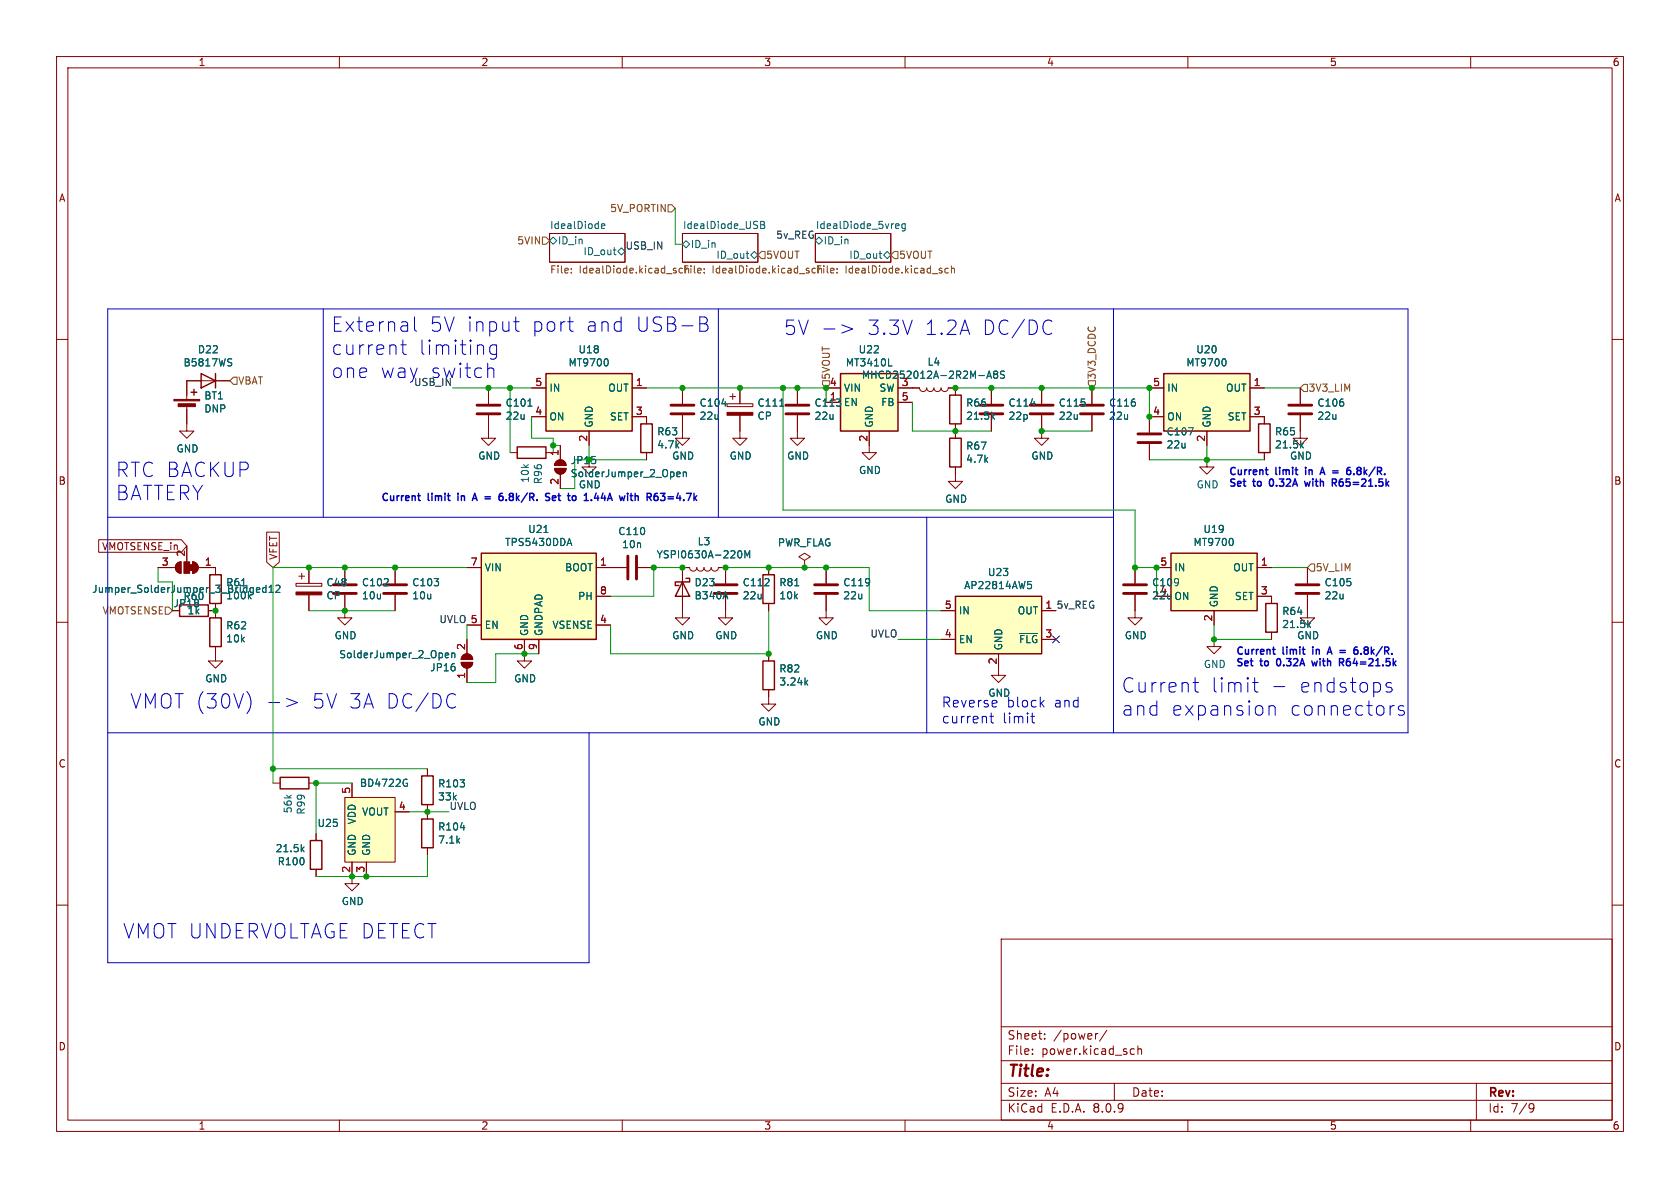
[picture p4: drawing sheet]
<svg xmlns="http://www.w3.org/2000/svg" width="297mm" height="210mm" viewBox="0 0 297 210" stroke-linecap="round" stroke-linejoin="round" font-family="sans-serif">
<g fill="none" stroke="#840000" stroke-width=".18">
<path d="M10 10h277v190h-277zM12 12h273v186h-273zM60 10v2M110 10v2M160 10v2M210 10v2M260 10v2M97.2 41.3h13.3v5.1h-13.3zM120.6 41.3h13.4v5.1h-13.4zM144.1 41.3h13.4v5.1h-13.4zM10 60h2M141 73.4v4.1h1.2l-1.2 1.2-1.3-1.2h1.3"/>
<path d="M141 68.6v2.8M285 60h2M90.2 80h1.2M96.5 80h1.3M10 110h2M52.3 103.1h4.6v.5h-4.6zM52.8 101.9h1M53.3 101.3v1.1M54.6 100.3v2.8M54.6 105.2v2.8M61 100.3v2.8M61 105.2v2.8"/>
<path d="M285 110h2M10 160h2M177 166h108v32h-108zM285 160h2M60 198v2M110 198v2M160 198v2M177 194.5h108M177 191.5h108M177 187.5h108M177 181.5h108M182.5 186.3v.1"/>
<path d="M182.5 185.5v.1M184.7 183.6v.1M184.7 182.8v.1M194.1 182.7l-.3 .1M195.7 182.1l-1.3 2M197 191.5v3M200.1 185.4l.4 .1M200.5 186.3l-.4 .1M201.2 185.5l.2-.1 .3 .1 .1 .9M201.2 184.9v1.5M210 198v2M260 198v2"/>
<path d="M261 191.5v6.5M270.6 195.1l.5 .1a.99 .99 0 0 1-.4 1.4h-.2M271.2 195.7l-.3 .3h-.3"/>
</g>
<g fill="none" stroke="#006464" stroke-width=".18">
<path d="M106.3 40l.6-.1v-.3h-.4l-.2 .1 .1 .6h.5M134.5 39.1h.4l.2 .3-.2 .3 .2 .2 .1 .3-.2 .2h-.5zM134.5 39.7h.4M158.5 39.6h.4v.3l-.6 .1M160 39.6h-.3l-.3 .2 .1 .5h.5M160 39.6v1l-.2 .2h-.3M97.2 42.5l.6-.6 .6 .6-.6 .7zM108.4 44.2h.5M108.8 45h.1M109.2 44.5l.7-.7 .6 .7-.6 .6zM120.6 43.2l.7-.7 .6 .7-.6 .6zM131.9 44.8h.5"/>
<path d="M132.3 45.7h.1M132.7 45.1l.6-.6 .7 .6-.7 .6zM144.1 42.5l.7-.6 .6 .6-.6 .7zM155.4 44.8h.5M155.8 45.7h.1M156.2 45.1l.6-.6 .7 .6-.7 .6zM158.9 40.3l-.4 .1"/>
</g>
<path d="M101 48.1v.2M101 47.5v.1M120.3 47.4l-.2 .3v.3l.2 .3M124.5 48.1v.2M124.5 47.5v.1M143.8 47.4l-.3 .3v.3l.3 .3M148 48.1v.2M148 47.5v.1M167.6 47.5l-.3-.1-.3 .3 .2 .5h.4M168.2 47.5l.2-.1 .3 .1v.8M168.2 47v1.3" fill="none" stroke="#725600" stroke-width=".18"/>
<path d="M91.4 79h5.1v2h-5.1z" fill="none" stroke="#840000" stroke-width=".25"/>
<path d="M138.9 73.2h4.1M138.9 71.6h4.1M58.9 104.9h4.1M58.9 103.4h4.1" fill="none" stroke="#840000" stroke-width=".51"/>
<path d="M52.3 104.6h4.6v.6h-4.6z" fill="#840000" stroke="#840000" stroke-width=".18"/>
<path d="M61 141h8.8v11.4h-8.8z" fill="#ffffc2"/>
<g fill="none" stroke="#840000" stroke-width=".18">
<path d="M153.7 78.7v1.3h1.2l-1.2 1.3-1.3-1.3h1.3M203.2 73.7v2.8M203.2 78.5v2.8M36.8 108h1.3M38.1 114.3v2.5h1.3l-1.3 1.3-1.3-1.3h1.3M38.1 100.3v1.3M38.1 106.7v2.5M61 108v1.2h1.2l-1.2 1.3-1.3-1.3h1.3M62.2 138.4v2.6M61 141h8.8v11.4h-8.8zM62.2 152.4v2.5M64.8 152.4v2.5"/>
<path d="M69.8 143.5h2.6"/>
</g>
<path d="M210.1 75.6h.8l-.5 1.3M71.7 137.7l.3 .1M71.8 138.5h.2v.4l-.3 .1" fill="none" stroke="#006464" stroke-width=".18"/>
<path d="M31.7 106.9h5.1v2.1h-5.1zM37.1 109.2h2v5.1h-2zM37.1 101.6h2v5.1h-2z" fill="none" stroke="#840000" stroke-width=".25"/>
<path d="M201.2 78.2h4M201.2 76.7h4" fill="none" stroke="#840000" stroke-width=".51"/>
<path d="M205.7 66h15.3v10.2h-15.3z" fill="#ffffc2"/>
<path d="M33.8 69.3h1M34.3 68.8v1.1M35.6 66l2.5 1.3-2.5 1.3zM38.1 66v2.6M113.3 74.9h2v5.1h-2zM167.9 77.5h2v5.1h-2zM205.7 66h15.3v10.2h-15.3zM134.9 101.6h2v5.1h-2zM49.5 137.4h5.1v2h-5.1zM74.5 137.2h2.1v5h-2.1zM54.9 148.6h2v5.1h-2zM74.5 144.8h2.1v5.1h-2.1z" fill="none" stroke="#840000" stroke-width=".25"/>
<g fill="none" stroke="#840000" stroke-width=".18">
<path d="M33 71.6v4.6h1.3l-1.3 1.3-1.3-1.3h1.3M40.6 67.3h-7.6v3.3M86.4 73.4v4.1h1.2l-1.2 1.2-1.3-1.2h1.3M86.4 68.6v2.8M99.1 78.7v2.6M114.3 73.7v1.2M168.9 76.2v1.3M203.2 68.6h2.5M203.2 73.7h2.5M213.4 76.2v2.5M221 68.6h2.5M221 73.7h2.5"/>
<path d="M31.3 99.6l.7-.3v2a1.02 1.02 0 0 1-.9-.6 1.02 1.02 0 0 1 .2-1.1zM33 96.5v2.8M34 99.3a1.02 1.02 0 0 1 1 1 1.02 1.02 0 0 1-1 1zM98 82.8h2.1a1.02 1.02 0 0 1-1 1 1.02 1.02 0 0 1-1.1-1zM98.3 81.6a1.02 1.02 0 0 1 1.1-.2 1.02 1.02 0 0 1 .7 .9h-2.1zM99.1 83.8v2.6M104.1 81.3v1.3h1.3l-1.3 1.2-1.2-1.2h1.2M114.3 80v1.3M168.9 82.6v2.5h1.3l-1.3 1.3-1.3-1.3h1.3M27.9 100.3h3.1M35.1 100.3h3M81.5 117.1h2.1a1.02 1.02 0 0 1-1.1 1 1.02 1.02 0 0 1-1-1z"/>
<path d="M81.8 115.9a1.02 1.02 0 0 1 1.1-.2 1.02 1.02 0 0 1 .7 .9h-2.1zM82.5 113v2.6M82.5 118.1v2.6M107.9 100.3h2.8M112.8 100.3h2.8M135.9 100.3v1.3M135.9 106.7v1.3M48.3 138.4h1.2M54.6 138.4h1.3M75.6 135.9v1.3M55.9 147.3v1.3M55.9 153.7v1.2"/>
<path d="M75.6 142.2v2.6M75.6 149.9v1.2"/>
</g>
<g fill="none" stroke="#006464" stroke-width=".18">
<path d="M40.7 64.1l.3 .2-.3 .4M40.8 63.4l.2 .1M93.3 71.8h.7M216.6 63.5l.1 .4-.1 .7M119.6 83.8l.7-.1-.1-.2-.4-.1-.2 .2 .1 .6h.5M120.8 83.5l.2-.1 .3 .1v.8M120.8 83.4v.9M45.5 103.9h.4v.3l-.6 .1M45.9 104.7h-.4M47 103.9h-.3l-.3 .2 .1 .6h.5M47 103.4v1.3M47.6 104.7h.7"/>
<path d="M47.6 103.8l.3-.4v1.3M48.8 103.6l.5-.2 .2 .4-.8 .9h.8M78.7 115.9l.6-.2v-.2l-.4-.1-.2 .2 .1 .6h.5M79.9 115.6l.1-.2 .3 .1 .1 .8M79.9 115.4v.9M140.5 103.6h.7M53.4 150.1l.3 .5M53.7 149.7l-.4 .5M81.4 146.3h.8"/>
</g>
<path d="M84.3 73.2h4.1M84.3 71.6h4.1M111 98.3v4.1M112.5 98.3v4.1" fill="none" stroke="#840000" stroke-width=".51"/>
<g fill="#840000" stroke="#840000" stroke-width=".18">
<path d="M98.3 81.6a1.02 1.02 0 0 1 1.1-.2 1.02 1.02 0 0 1 .7 .9h-2.1z"/>
<path d="M98 82.8h2.1a1.02 1.02 0 0 1-1 1 1.02 1.02 0 0 1-1.1-1z"/>
<path d="M33.5 99.8h.5v1h-.5z"/>
<path d="M34 99.3a1.02 1.02 0 0 1 1 1 1.02 1.02 0 0 1-1 1z"/>
<path d="M32.5 99.3h1v2h-1z"/>
<path d="M31.3 99.6l.7-.3v2a1.02 1.02 0 0 1-.9-.6 1.02 1.02 0 0 1 .2-1.1z"/>
<path d="M81.5 117.1h2.1a1.02 1.02 0 0 1-1.1 1 1.02 1.02 0 0 1-1-1z"/>
<path d="M81.8 115.9a1.02 1.02 0 0 1 1.1-.2 1.02 1.02 0 0 1 .7 .9h-2.1z"/>
<path d="M30.7 70.6h4.6v.3h-4.6z"/>
<path d="M31.5 71.4h3v.5h-3z"/>
</g>
<path d="M96.5 66h15.3v10.2h-15.3z" fill="#ffffc2"/>
<path d="M96.5 66h15.3v10.2h-15.3z" fill="none" stroke="#840000" stroke-width=".25"/>
<path d="M94 68.6h2.5M94 73.7h2.5M104.1 76.2v2.5M111.8 68.6h2.5M111.8 73.7h2.5M69.8 100.3v2.8M69.8 105.2v2.8M62.2 154.9v1.3h1.3l-1.3 1.3-1.2-1.3h1.2" fill="none" stroke="#840000" stroke-width=".18"/>
<path d="M107.4 63.5l.1 .4-.1 .7" fill="none" stroke="#006464" stroke-width=".18"/>
<path d="M67.8 104.9h4.1M67.8 103.4h4.1" fill="none" stroke="#840000" stroke-width=".51"/>
<path d="M85.1 97.8h20.3v15.2h-20.3z" fill="#ffffc2"/>
<path d="M222.5 74.9h2v5.1h-2zM85.1 97.8h20.3v15.2h-20.3zM134.9 116.8h2v5.1h-2z" fill="none" stroke="#840000" stroke-width=".25"/>
<g fill="none" stroke="#840000" stroke-width=".18">
<path d="M223.5 73.7v1.2M229.9 68.6v2.8M229.9 73.4v2.8M213.4 81.3v1.3h1.2l-1.2 1.2-1.3-1.2h1.3M223.5 80v1.3M82.5 100.3h2.6M82.5 110.5h2.6M92.7 113v2.6M95.2 113v2.6M105.4 100.3h2.5M105.4 110.5h2.5M105.4 105.4h2.5"/>
<path d="M128.3 105.2v4h1.2l-1.2 1.3-1.3-1.3h1.3M128.3 100.3v2.8M135.9 115.6v1.2M176.5 118.1v1.3h1.3l-1.3 1.3-1.2-1.3h1.2M214.6 113v1.3h1.3l-1.3 1.3-1.2-1.3h1.2M135.9 121.9v2.6h1.3l-1.3 1.2-1.3-1.2h1.3"/>
</g>
<path d="M230.1 78.7l.3 .5M230.4 78.3l-.5 .5M96.2 94.1h.7M100.4 96.1h.6M100.7 95.2l.4 1.2M142.4 120.6l.4 .5M142.8 120.3l-.5 .4" fill="none" stroke="#006464" stroke-width=".18"/>
<path d="M227.8 73.2h4.1M227.8 71.6h4.1M126.2 104.9h4.1M126.2 103.4h4.1" fill="none" stroke="#840000" stroke-width=".51"/>
<path d="M168.9 105.4h15.2v10.2h-15.2z" fill="#ffffc2"/>
<path d="M168.9 105.4h15.2v10.2h-15.2z" fill="none" stroke="#840000" stroke-width=".25"/>
<path d="M166.4 108h2.5M166.4 113h2.5M176.5 115.6v2.5M184.1 108h2.6M184.1 113h2.6M200.7 105.2v4h1.2l-1.2 1.3-1.3-1.3h1.3M200.7 100.3v2.8" fill="none" stroke="#840000" stroke-width=".18"/>
<path d="M180.3 112h3.1M181.7 102.8h.6M181.8 103.3h.3l.3 .2-.2 .5-.4 .1" fill="none" stroke="#006464" stroke-width=".18"/>
<path d="M198.6 104.9h4.1M198.6 103.4h4.1" fill="none" stroke="#840000" stroke-width=".51"/>
<path d="M207 97.8h15.2v10.2h-15.2z" fill="#ffffc2"/>
<path d="M207 97.8h15.2v10.2h-15.2zM120.6 102.9l1.3 2.5h-2.5zM121.3 102.2h.6v.7h-2.5v.6h.6M223.8 106.7h2v5.1h-2z" fill="none" stroke="#840000" stroke-width=".25"/>
<g fill="none" stroke="#840000" stroke-width=".18">
<path d="M128.5 71.4h4.6v.5h-4.6zM129 70.1h1M129.5 69.6v1M130.8 73.4v4.1h1.3l-1.3 1.2-1.3-1.2h1.3M130.8 68.6v2.8M175.3 68.6v2.8M175.3 73.4v2.8M193 68.6v2.8M193 73.4v2.8M142.2 99.1l1.1-.7-1.1-.6-1 .6 1 .7v1.2M92.7 115.6v1.2h1.3l-1.3 1.3-1.3-1.3h1.3M128.3 100.3h-1.3a.64 .64 0 0 1-.6 .7 .64 .64 0 0 1-.7-.7 .64 .64 0 0 1-.6 .7 .64 .64 0 0 1-.6-.7 .64 .64 0 0 1-.7 .7 .64 .64 0 0 1-.6-.7 .64 .64 0 0 1-.6 .7 .64 .64 0 0 1-.7-.7h-1.3v8.9h1.3l-1.3 1.3-1.2-1.3h1.2"/>
<path d="M142.2 100.3h.1M146 105.2v4h1.3l-1.3 1.3-1.2-1.3h1.2M146 100.3v2.8M204.5 100.3h2.5M214.6 108v2.5M222.2 100.3h2.6M222.2 105.4h2.6v1.3M224.8 111.8v1.2M231.1 105.2v4h1.3l-1.3 1.3-1.2-1.3h1.2M231.1 100.3v2.8"/>
</g>
<path d="M137.8 71.8h.8M182.2 71.4h.8M130.6 97.4h.1a.68 .68 0 0 1 .5 .6 .68 .68 0 0 1-.5 .6h-.1M131.7 98.6v-1.2l.4 .9 .4-.9v1.2M217.9 95.3l.1 .4-.1 .6M128.2 104.6l.5 1.3M231.3 110.5l.4 .4M231.7 110.1l-.5 .5" fill="none" stroke="#006464" stroke-width=".18"/>
<path d="M173.2 71.6h4.1M173.2 73.2h4.1M191 71.6h4.1M191 73.2h4.1M144 104.9h4.1M144 103.4h4.1M229.1 104.9h4.1M229.1 103.4h4.1" fill="none" stroke="#840000" stroke-width=".51"/>
<path d="M128.5 72.9h4.6v.5h-4.6z" fill="#840000" stroke="#840000" stroke-width=".18"/>
<path d="M148.6 66h10.1v10.2h-10.1z" fill="#ffffc2"/>
<path d="M148.6 66h10.1v10.2h-10.1zM167.9 69.9h2v5h-2z" fill="none" stroke="#840000" stroke-width=".25"/>
<g fill="none" stroke="#840000" stroke-width=".18">
<path d="M33 72.4v2.5M35.6 67.3h-2.6v2.6M38.1 67.3h2.5M86.4 68.6v2.8M86.4 73.4v2.8M94 68.6h2.5M94 73.7h2.5M99.1 78.7v2.6M104.1 76.2v2.5M111.8 68.6h2.5M111.8 73.7h2.5v1.2M120.6 73.4v4.1h1.3l-1.3 1.2-1.2-1.2h1.2"/>
<path d="M120.6 68.6v2.8M130.8 68.6v2.8M130.8 73.4v2.8M141 68.6v2.8M141 73.4v2.8M146 68.6h2.6M153.7 76.2v2.5M158.7 68.6h3.9a.64 .64 0 0 0 .6 .6 .64 .64 0 0 0 .6-.6 .64 .64 0 0 0 .7 .6 .64 .64 0 0 0 .6-.6 .64 .64 0 0 0 .6 .6 .64 .64 0 0 0 .7-.6 .64 .64 0 0 0 .6 .6 .64 .64 0 0 0 .6-.6h1.3v1.3M158.7 71.1h2.6M168.9 74.9v2.6M175.3 68.6v2.8M175.3 73.4v2.8"/>
<path d="M184.1 73.4v4.1h1.3l-1.3 1.2-1.2-1.2h1.2M184.1 68.6v2.8M193 68.6v2.8M193 73.4v2.8M203.2 68.6h2.5M203.2 78.5v2.8M205.7 73.7h-2.5v2.8M213.4 76.2v2.5M221 68.6h2.5M221 73.7h2.5v1.2M229.9 73.4v4.1h1.2l-1.2 1.2-1.3-1.2h1.3M229.9 68.6v2.8"/>
<path d="M17.4 95.4h14.7l.9 1.1-.9 1.1h-14.7zM33 96.5v2.6M47.1 94.1h2.3v5.3l-1.1 .9-1.2-.9zM99.1 83.8v2.6M114.3 80v1.3M168.9 82.6v1.2M223.5 80v1.3M27.9 100.3h2.6M35.6 100.3h2.5v1.3M36.8 108h1.3M38.1 106.7v2.5M38.1 114.3v1.3"/>
<path d="M54.6 100.3v2.8M54.6 105.2v2.8M61 100.3v2.8M61 105.2v2.8M69.8 100.3v2.8M69.8 105.2v2.8M82.5 113v2.6M82.5 118.1v2.6M82.5 100.3h2.6M82.5 110.5h2.6M92.7 113v2.6M95.2 113v2.6"/>
<path d="M105.4 100.3h5.3M105.4 110.5h2.5M105.4 105.4h2.5M112.8 100.3h2.8M120.6 105.4v2.6M121.9 100.3h-1.3v2.6M127 100.3h1.3v2.8M128.3 105.2v2.8M135.9 100.3v1.3M135.9 106.7v1.3M135.9 115.6v1.2M142.2 100.3h.1"/>
<path d="M146 100.3v2.8M146 105.2v2.8M166.4 108h2.5M166.4 113h2.5M176.5 115.6v2.5M184.1 108h2.6M184.1 113h2.6M200.7 100.3v2.8M200.7 105.2v2.8M204.5 100.3h2.5M214.6 108v2.5M222.2 100.3h2.6"/>
<path d="M222.2 105.4h2.6v1.3M224.8 111.8v1.2M231.1 100.3v2.8M231.1 105.2v2.8M62.2 138.4v2.6M75.6 135.9v1.3M135.9 121.9v1.3M55.9 147.3v1.3M55.9 153.7v1.2M62.2 152.4v2.5M64.8 152.4v2.5M69.8 143.5h2.6"/>
<path d="M75.6 142.2v2.6M75.6 149.9v1.2"/>
</g>
<g fill="none" stroke="#006464" stroke-width=".18">
<path d="M40.7 64.1l.3 .2-.3 .4M40.8 63.4l.2 .1M93.3 71.8h.7M107.4 63.5l.1 .4-.1 .7M127.6 71.4h.8M137.8 71.8h.8M157.1 64.7h.6M174.4 66.9l.5-1.3 .4 1.3M174.6 66.5h.6M175.5 73.6l.3 .5M175.8 73.3l-.5 .4M175.9 66.1l-.2-.2 .2-.3h.2l.3 .2-.3 .3"/>
<path d="M175.9 66.1l-.2 .3v.4l.2 .1 .4-.1 .1-.2v-.2l-.3-.3M175.9 66.1h.2M177.6 65.7l-.5-.1-.2 .1v.4l.6 .2 .1 .3-.3 .3-.4-.1M182.2 71.4h.8M210.1 75.6h.8l-.5 1.3M216.6 63.5l.1 .4-.1 .7M230.1 78.7l.3 .5M230.4 78.3l-.5 .5M96.2 94.1h.7M100.4 96.1h.6M100.7 95.2l.4 1.2M119.6 83.8l.7-.1-.1-.2-.4-.1-.2 .2 .1 .6h.5"/>
<path d="M120.8 83.5l.2-.1 .3 .1v.8M120.8 83.4v.9M130.6 97.4h.1a.68 .68 0 0 1 .5 .6 .68 .68 0 0 1-.5 .6h-.1M131.7 98.6v-1.2l.4 .9 .4-.9v1.2M217.9 95.3l.1 .4-.1 .6M45.5 103.9h.4v.3l-.6 .1M45.9 104.7h-.4M47 103.9h-.3l-.3 .2 .1 .6h.5M47 103.4v1.3M47.6 104.7h.7M47.6 103.8l.3-.4v1.3M48.8 103.6l.5-.2 .2 .4-.8 .9h.8"/>
<path d="M78.7 115.9l.6-.2v-.2l-.4-.1-.2 .2 .1 .6h.5M79.9 115.6l.1-.2 .3 .1 .1 .8M79.9 115.4v.9M128.2 104.6l.5 1.3M140.5 103.6h.7M180.3 112h3.1M181.7 102.8h.6M181.8 103.3h.3l.3 .2-.2 .5-.4 .1M231.3 110.5l.4 .4M231.7 110.1l-.5 .5M71.7 137.7l.3 .1M71.8 138.5h.2v.4l-.3 .1"/>
<path d="M142.4 120.6l.4 .5M142.8 120.3l-.5 .4M53.4 150.1l.3 .5M53.7 149.7l-.4 .5M81.4 146.3h.8"/>
</g>
<path d="M118.6 73.2h4.1M118.6 71.6h4.1M182.1 73.2h4.1M182.1 71.6h4.1" fill="none" stroke="#840000" stroke-width=".51"/>
<path d="M118.1 36.2h.6l.7 .6-.7 .7h-.6zM95.9 41.9h.6l.7 .6-.7 .7h-.6zM134.6 44.5h.7v1.2h-.7l-.6-.6zM157.5 45.1l.6-.6h.6v1.2h-.6zM41.3 66.7h.6v1.2h-.6l-.7-.6zM145.4 67.3h1.3v.6l-.7 .7-.6-.7zM192.4 67.3h1.3v.6l-.7 .7-.6-.7zM230.5 67.9h.6v1.3h-.6l-.6-.6zM231.8 99.7h.6v1.3h-.6l-.7-.7zM29.2 107.3h.6l.7 .7-.7 .6h-.6z" fill="none" stroke="#725600" stroke-width=".18"/>
<g fill="none" stroke="#0000c2" stroke-width=".18">
<path d="M57.1 54.6v36.8M73.3 56v2.2l.3 .4M90.8 56.9h1M91.2 56v2.2l.1 .2 .5 .2M100.4 56.9h.9M100.9 58.4l.4 .2M123.7 56h.9a.62 .62 0 0 1 .5 .6 .62 .62 0 0 1-.5 .6M123.7 57.2h.9M124.6 57.2a.68 .68 0 0 1 .6 .6 .68 .68 0 0 1-.5 .8h-1M127 54.6v36.8M148.8 57.4l1.9 .8-1.9 .7M185.5 56.6l.4 .2"/>
<path d="M185.9 58.9l-.4 .2M196.8 54.6v74.9M70.9 61h.9M71.2 60.1v2.2l.1 .2 .5 .2M86.6 65l.6 .2 .1 .2v1.3M87.8 61.1l-.7-.1-.5 .4v.8l.2 .3 .3 .2 .7-.2M87.8 61v2a.69 .69 0 0 1-1.1 .4M19 91.4h177.8M163.8 91.4v38.1M211.3 119.8v2.2l.1 .2 .5 .1M221.8 119.8v2.2l.1 .2 .5 .1M19 129.5h229.9v-74.9h-229.9v115.6h85.1v-40.7"/>
<path d="M44 122.7l.1 .3a3 3 0 0 1-.1 2.6M47.5 124.2h1.9M50.7 123.5l1.9 .7-1.9 .7M80 122.6l.5 .3M80.5 124.9l-.5 .3M175 126.6h.7M175.2 126v1.5l.1 .2 .4 .1M176.2 123.9v.3l-.8 .2M182.2 126.6h.7M182.5 126v1.5l.1 .2 .3 .1M184.1 124.3l.5 .7M184.6 123.8l-.7 .7"/>
<path d="M210.9 120.6h1M221.4 120.6h1M224.3 124.7v1.7M224.3 125a.63 .63 0 0 1 1.1 .1v1.3M225.2 121.4h1.9M246 120.8l-.6-.2-.4 .4 .1 .4 .9 .2 .1 .3-.1 .3-.2 .1-.8-.1M246.5 124.7l-.5 .2M248.2 124.9l-.6-.2-.4 .4 .1 .4 .9 .2 .1 .2-.1 .4-.3 .1-.7-.1"/>
</g>
<g fill="none" stroke="#0000c2" stroke-width=".25">
<path d="M73.8 87.6h.5M74.2 88.5h.1M81 87.2v.1M81 87.6v.9M83.5 88.5l.4-1.3 .4 1.3M83.6 88.1h.6M85.7 87.8h1M85.7 88.2h1M88.8 87.2l-.4 .1M88.8 87.8l.1 .1-.1 .5M89.5 88.4v.1M96.5 87.7l.5 .2 .2 .3-.3 .3-.5-.1"/>
<path d="M97.2 87.3l-.5-.1-.2 .1M97.7 88.1l.6-.2-.1-.2-.4-.1-.1 .2v.6h.5M105.1 88.1h.8M106.6 87.2l-.3 .9h.8M112.3 87.8l.2-.2 .3 .1v.8M112.3 87.2v1.3M118.1 87.8h1M118.1 88.2h1M223.7 83.1h.5M224 83.9h.2M224.5 84.9v.8M230.6 85.1l.3 .8 .2-.6 .3 .6"/>
<path d="M230.8 82.6v.1M230.8 83.1v.8M233.4 83.9l.4-1.3 .4 1.3M233.5 83.5h.6M235.6 83.2h1M235.6 83.6h1M235.8 85.3l.5 .6M236 84.7l.3 .2-.1 .3-.7 .1M238.7 82.6l-.4 .1M238.7 83.2l.1 .2-.1 .4M239.4 83.8v.1M225 114.8h.4"/>
<path d="M225.3 115.6h.1M225.7 116.7v.7M231.9 116.8l.3 .9 .2-.6 .2 .6M232.1 114.4v.1M232.1 114.8v.8M234.6 115.6l.5-1.2 .4 1.2M234.8 115.3h.6M236.9 115h.9M236.9 115.3h.9M237.1 117.1l.4 .6M237.3 116.4l.2 .3v.3l-.7 .1M240 114.4l-.5 .1"/>
<path d="M240 114.9l.1 .2-.1 .5M240.6 115.5v.1"/>
</g>
<g fill="none" stroke="#009600" stroke-width=".18">
<path d="M119.4 36.8v6.4h1.2M80 68.6h14M90.2 68.6v11.4M94 73.7v3.8h3.8v2.5M97.8 78.7h1.3M104.1 78.7v2.6h10.2M114.3 68.6h31.7v2.5M138.4 68.6v21.6h62.3v10.1h3.8v5.1M161.3 71.1v5.1h14M168.9 68.6h34.3v5.1M184.1 76.2h8.9M213.4 78.7v2.6"/>
<path d="M223.5 68.6h6.4M101.6 81.3v5.1h-2.5M203.2 81.3h20.3M27.9 100.3v2.6h2.6v5.1M54.6 108h15.2M82.5 100.3h-34.2v38.1M82.5 110.5v2.5M95.2 115.6h-7.6v5.1h-5.1M120.6 100.3h-5v5.1h-7.7M128.3 100.3h25.4v7.7h12.7M135.9 108v7.6h-28v-5.1M158.7 113h7.7"/>
<path d="M214.6 110.5v2.5h10.2M224.8 100.3h6.3M48.3 135.9h27.3M62.2 138.4h-6.3v8.9M72.4 143.5h7M75.6 151.1v3.8h-19.7"/>
</g>
<path d="M186.1 112.4l1.2 1.2M187.3 112.4l-1.2 1.2" fill="none" stroke="#000084" stroke-width=".18"/>
<g fill="#009600" stroke="#009600" stroke-width=".18">
<circle cx="168.9" cy="76.2" r=".46"/>
<circle cx="168.9" cy="68.6" r=".46"/>
<circle cx="184.1" cy="76.2" r=".46"/>
<circle cx="92.7" cy="115.6" r=".46"/>
<circle cx="54.6" cy="100.3" r=".46"/>
<circle cx="55.9" cy="138.4" r=".46"/>
<circle cx="75.6" cy="143.5" r=".46"/>
<circle cx="38.1" cy="108" r=".46"/>
<circle cx="61" cy="108" r=".46"/>
<circle cx="97.8" cy="78.7" r=".46"/>
<circle cx="61" cy="100.3" r=".46"/>
<circle cx="86.4" cy="68.6" r=".46"/>
<circle cx="69.8" cy="100.3" r=".46"/>
<circle cx="120.6" cy="68.6" r=".46"/>
<circle cx="90.2" cy="68.6" r=".46"/>
<circle cx="120.6" cy="100.3" r=".46"/>
<circle cx="115.6" cy="100.3" r=".46"/>
<circle cx="146" cy="68.6" r=".46"/>
<circle cx="175.3" cy="68.6" r=".46"/>
<circle cx="200.7" cy="100.3" r=".46"/>
<circle cx="204.5" cy="100.3" r=".46"/>
<circle cx="213.4" cy="81.3" r=".46"/>
<circle cx="214.6" cy="113" r=".46"/>
<circle cx="193" cy="68.6" r=".46"/>
<circle cx="203.2" cy="73.7" r=".46"/>
<circle cx="203.2" cy="68.6" r=".46"/>
<circle cx="184.1" cy="68.6" r=".46"/>
<circle cx="62.2" cy="154.9" r=".46"/>
<circle cx="64.8" cy="154.9" r=".46"/>
<circle cx="48.3" cy="135.9" r=".46"/>
<circle cx="138.4" cy="68.6" r=".46"/>
<circle cx="141" cy="68.6" r=".46"/>
<circle cx="135.9" cy="100.3" r=".46"/>
<circle cx="135.9" cy="115.6" r=".46"/>
<circle cx="142.2" cy="100.3" r=".46"/>
<circle cx="128.3" cy="100.3" r=".46"/>
<circle cx="146" cy="100.3" r=".46"/>
<circle cx="130.8" cy="68.6" r=".46"/>
</g>
<g font-size="3.5" fill="#0000c2">
<text x="58.4" y="58.9">External</text>
<text x="75.8" y="58.9">5V input</text>
<text x="93.7" y="58.9">port</text>
<text x="103.2" y="58.9">and</text>
<text x="112" y="58.9">USB-B</text>
<text x="138.4" y="59.4">5V -&gt;</text>
<text x="153.1" y="59.4">3.3V</text>
<text x="163.2" y="59.4">1.2A</text>
<text x="173.3" y="59.4">DC/DC</text>
<text x="58.4" y="63">current</text>
<text x="73.9" y="63">limiting</text>
<text x="58.4" y="67.1">one</text>
<text x="67.1" y="67.1">way</text>
<text x="75.9" y="67.1">switch</text>
<text x="20.3" y="84.6">RTC BACKUP</text>
<text x="20.3" y="88.7">BATTERY</text>
<text x="22.9" y="125.5">VMOT (30V)</text>
<text x="54.9" y="125.5">5V 3A DC/DC</text>
<text x="198.1" y="122.7">Current</text>
<text x="213.9" y="122.7">limit</text>
<text x="229.4" y="122.7">endstops</text>
<text x="198.1" y="126.8">and</text>
<text x="206.9" y="126.8">expansion</text>
<text x="227.8" y="126.8">connectors</text>
<text x="21.6" y="166.1">VMOT UNDERVOLTAGE DETECT</text>
</g>
<text font-size="2.8" fill="#840000" x="178" y="190.9">Title:</text>
<g font-size="2.4" fill="#0000c2">
<text x="166.4" y="125.2">Reverse</text>
<text x="177.9" y="125.2">block</text>
<text x="186.4" y="125.2">and</text>
<text x="166.4" y="128">current</text>
<text x="177.2" y="128">limit</text>
</g>
<g font-size="2.1" fill="#840000">
<text x="178" y="184">Sheet:</text>
<text x="186.2" y="184">/power/</text>
<text x="178" y="186.7">File:</text>
<text x="184.1" y="186.7">power.kicad_sch</text>
<text x="178" y="196.9">KiCad</text>
<text x="178" y="194.1">Size:</text>
<text x="184.7" y="194.1">A4</text>
<text x="185.7" y="196.9">E.D.A.</text>
<text x="193.3" y="196.9">8.0.9</text>
<text x="200" y="194.1">Date:</text>
<text x="263" y="194.3">Rev:</text>
<text x="263" y="196.9">Id:</text>
<text x="267.1" y="196.9">7/9</text>
</g>
<g font-size="1.8" fill="#840000">
<text x="35" y="11.9">1</text>
<text x="85" y="11.9">2</text>
<text x="135" y="11.9">3</text>
<text x="185" y="11.9">4</text>
<text x="235" y="11.9">5</text>
<text x="285" y="11.9">6</text>
<text x="10.3" y="35.9">A</text>
<text x="285.3" y="35.9">A</text>
<text x="10.3" y="85.9">B</text>
<text x="285.3" y="85.9">B</text>
<text x="17.9" y="97.5">VMOTSENSE_in</text>
<text x="49.2" y="99.1" transform="rotate(-90 49.2 99.1)">VFET</text>
<text x="10.3" y="135.9">C</text>
<text x="285.3" y="135.9">C</text>
<text x="10.3" y="185.9">D</text>
<text x="285.3" y="185.9">D</text>
<text x="35" y="199.9">1</text>
<text x="85" y="199.9">2</text>
<text x="135" y="199.9">3</text>
<text x="185" y="199.9">4</text>
<text x="235" y="199.9">5</text>
<text x="285" y="199.9">6</text>
</g>
<g font-size="1.8" fill="#006464">
<text x="97.2" y="40.6">IdealDiode</text>
<text x="120.6" y="40.6">IdealDiode_USB</text>
<text x="144.1" y="40.6">IdealDiode_5vreg</text>
<text x="98.5" y="43.4">ID_in</text>
<text x="103" y="45.3">ID_out</text>
<text x="122" y="44">ID_in</text>
<text x="126.5" y="45.9">ID_out</text>
<text x="145.5" y="43.4">ID_in</text>
<text x="150" y="45.9">ID_out</text>
<text x="32.3" y="65">B5817WS</text>
<text x="34.9" y="62.7">D22</text>
<text x="100.4" y="65">MT9700</text>
<text x="102.2" y="62.7">U18</text>
<text x="149.4" y="65">MT3410L</text>
<text x="151.7" y="62.7">U22</text>
<text x="163.9" y="64.8">L4</text>
<text x="209.6" y="65">MT9700</text>
<text x="211.4" y="62.7">U20</text>
<text x="36" y="70.8">BT1</text>
<text x="97" y="69.4">IN</text>
<text x="107.4" y="69.4">OUT</text>
<text x="146.6" y="70.9">1</text>
<text x="149.1" y="72">EN</text>
<text x="149.1" y="69.4">VIN</text>
<text x="152.3" y="67.2">MHCD252012A-2R2M-A8S</text>
<text x="155.4" y="69.4">SW</text>
<text x="155.7" y="72">FB</text>
<text x="206.2" y="69.4">IN</text>
<text x="216.6" y="69.4">OUT</text>
<text x="36" y="73.1">DNP</text>
<text x="89.3" y="72.1">C101</text>
<text x="89.3" y="74.4">22u</text>
<text x="97" y="74.5">ON</text>
<text x="105" y="75.7" transform="rotate(-90 105 75.7)">GND</text>
<text x="107.7" y="74.5">SET</text>
<text x="116.1" y="77.2">R63</text>
<text x="123.6" y="72.1">C104</text>
<text x="123.6" y="74.4">22u</text>
<text x="133.8" y="72.1">C111</text>
<text x="133.8" y="74.4">CP</text>
<text x="143.9" y="72.1">C113</text>
<text x="143.9" y="74.4">22u</text>
<text x="154.5" y="75.7" transform="rotate(-90 154.5 75.7)">GND</text>
<text x="170.7" y="72.1">R66</text>
<text x="170.7" y="74.4">21.5k</text>
<text x="178.2" y="72.1">C114</text>
<text x="178.2" y="74.4">22p</text>
<text x="187.1" y="72.1">C115</text>
<text x="187.1" y="74.4">22u</text>
<text x="196" y="72.1">C116</text>
<text x="196" y="74.4">22u</text>
<text x="206.1" y="77.2">C107</text>
<text x="206.2" y="74.5">ON</text>
<text x="214.2" y="75.7" transform="rotate(-90 214.2 75.7)">GND</text>
<text x="216.9" y="74.5">SET</text>
<text x="225.3" y="77.2">R65</text>
<text x="232.8" y="72.1">C106</text>
<text x="232.8" y="74.4">22u</text>
<text x="31.1" y="80.2">GND</text>
<text x="84.5" y="81.5">GND</text>
<text x="116.1" y="79.5">4.7k</text>
<text x="118.7" y="81.5">GND</text>
<text x="128.9" y="81.5">GND</text>
<text x="139.1" y="81.5">GND</text>
<text x="151.8" y="84">GND</text>
<text x="170.7" y="82">4.7k</text>
<text x="170.7" y="79.7">R67</text>
<text x="182.2" y="81.5">GND</text>
<text x="206.1" y="79.5">22u</text>
<text x="225.3" y="79.5">21.5k</text>
<text x="228" y="81.5">GND</text>
<text x="93.7" y="85.4" transform="rotate(-90 93.7 85.4)">10k</text>
<text x="96" y="85.7" transform="rotate(-90 96 85.7)">R96</text>
<text x="100.8" y="84.6">SolderJumper_2_Open</text>
<text x="102.2" y="86.5">GND</text>
<text x="167" y="89.1">GND</text>
<text x="211.5" y="86.5">GND</text>
<text x="93.3" y="94.4">U21</text>
<text x="109.2" y="94.8">C110</text>
<text x="212.7" y="94.4">U19</text>
<text x="85.6" y="101.2">VIN</text>
<text x="89.2" y="96.7">TPS5430DDA</text>
<text x="99.8" y="101.2">BOOT</text>
<text x="109.9" y="97.1">10n</text>
<text x="116" y="98.9">YSPI0630A-220M</text>
<text x="123.2" y="96.6">L3</text>
<text x="137.4" y="96.8">PWR_FLAG</text>
<text x="207.5" y="101.2">IN</text>
<text x="210.9" y="96.7">MT9700</text>
<text x="217.9" y="101.2">OUT</text>
<text x="16.2" y="105">Jumper_SolderJumper_3_Bridged12</text>
<text x="30.6" y="107.5">JP18</text>
<text x="32.3" y="106.3">R60</text>
<text x="39.9" y="103.8">R61</text>
<text x="39.9" y="106.1">100k</text>
<text x="57.6" y="103.8">C48</text>
<text x="57.6" y="106.1">CP</text>
<text x="63.9" y="103.8">C102</text>
<text x="63.9" y="106.1">10u</text>
<text x="72.8" y="103.8">C103</text>
<text x="72.8" y="106.1">10u</text>
<text x="102.1" y="106.3">PH</text>
<text x="122.7" y="106.1">B340A</text>
<text x="122.7" y="103.8">D23</text>
<text x="131.2" y="103.8">C112</text>
<text x="131.2" y="106.1">22u</text>
<text x="137.7" y="106.1">10k</text>
<text x="137.7" y="103.8">R81</text>
<text x="149" y="103.8">C119</text>
<text x="149" y="106.1">22u</text>
<text x="170.4" y="104.3">AP22814AW5</text>
<text x="174.6" y="102">U23</text>
<text x="203.6" y="103.8">C109</text>
<text x="203.6" y="106.1">22u</text>
<text x="205" y="105.2">4</text>
<text x="207.5" y="106.3">ON</text>
<text x="215.5" y="107.4" transform="rotate(-90 215.5 107.4)">GND</text>
<text x="218.2" y="106.3">SET</text>
<text x="234.1" y="103.8">C105</text>
<text x="234.1" y="106.1">22u</text>
<text x="33.1" y="108.8">1k</text>
<text x="39.9" y="113.8">10k</text>
<text x="39.9" y="111.5">R62</text>
<text x="59.1" y="113.2">GND</text>
<text x="85.6" y="111.4">EN</text>
<text x="93.6" y="112.5" transform="rotate(-90 93.6 112.5)">GND</text>
<text x="96.1" y="112.5" transform="rotate(-90 96.1 112.5)">GNDPAD</text>
<text x="97.6" y="111.4">VSENSE</text>
<text x="118.7" y="113.2">GND</text>
<text x="126.4" y="113.2">GND</text>
<text x="144.1" y="113.2">GND</text>
<text x="169.4" y="113.9">EN</text>
<text x="169.4" y="108.8">IN</text>
<text x="179.8" y="108.8">OUT</text>
<text x="180.1" y="113.9">~{FLG}</text>
<text x="198.8" y="113.2">GND</text>
<text x="226.6" y="108.9">R64</text>
<text x="226.6" y="111.2">21.5k</text>
<text x="229.2" y="113.2">GND</text>
<text x="59.9" y="116.6">SolderJumper_2_Open</text>
<text x="76" y="118.9">JP16</text>
<text x="137.7" y="119.1">R82</text>
<text x="177.4" y="115.1" transform="rotate(-90 177.4 115.1)">GND</text>
<text x="212.7" y="118.3">GND</text>
<text x="36.2" y="120.8">GND</text>
<text x="90.8" y="120.8">GND</text>
<text x="137.7" y="121.4">3.24k</text>
<text x="174.6" y="123.4">GND</text>
<text x="134" y="128.4">GND</text>
<text x="51.8" y="143.9" transform="rotate(-90 51.8 143.9)">56k</text>
<text x="63.5" y="139.3">BD4722G</text>
<text x="77.4" y="139.4">R103</text>
<text x="77.4" y="141.7">33k</text>
<text x="54.1" y="144.1" transform="rotate(-90 54.1 144.1)">R99</text>
<text x="56" y="146.4">U25</text>
<text x="63.1" y="145.8" transform="rotate(-90 63.1 145.8)">VDD</text>
<text x="63.9" y="144.4">VOUT</text>
<text x="77.4" y="147">R104</text>
<text x="77.4" y="149.3">7.1k</text>
<text x="48.6" y="150.9">21.5k</text>
<text x="49" y="153.2">R100</text>
<text x="63.1" y="151.4" transform="rotate(-90 63.1 151.4)">GND</text>
<text x="65.6" y="151.4" transform="rotate(-90 65.6 151.4)">GND</text>
<text x="60.3" y="160.2">GND</text>
</g>
<g font-size="1.8" fill="#725600">
<text x="107.8" y="37.7">5V_PORTIN</text>
<text x="91.3" y="43.4">5VIN</text>
<text x="135.4" y="45.9">5VOUT</text>
<text x="158.9" y="45.9">5VOUT</text>
<text x="97.2" y="48.7">File:</text>
<text x="102.4" y="48.7">IdealDiode.kicad_sch</text>
<text x="120.6" y="48.7">File:</text>
<text x="125.9" y="48.7">IdealDiode.kicad_sch</text>
<text x="144.1" y="48.7">File:</text>
<text x="149.4" y="48.7">IdealDiode.kicad_sch</text>
<text x="42" y="68.2">VBAT</text>
<text x="146.9" y="67.2" transform="rotate(-90 146.9 67.2)">5VOUT</text>
<text x="193.9" y="67.2" transform="rotate(-90 193.9 67.2)">3V3_DCDC</text>
<text x="231.2" y="69.4">3V3_LIM</text>
<text x="232.5" y="101.2">5V_LIM</text>
<text x="18" y="108.8">VMOTSENSE</text>
</g>
<g font-size="1.8" fill="#0f0f0f">
<text x="110.5" y="44.2">USB_IN</text>
<text x="137.1" y="42.3">5v_REG</text>
<text x="186.7" y="107.7">5v_REG</text>
<text x="77.6" y="110.2">UVLO 5</text>
<text x="153.8" y="112.8">UVLO</text>
<text x="79.4" y="143.2">UVLO</text>
</g>
<g font-size="1.8" fill="#0000c2">
<text x="73.1" y="68.3">USB_IN</text>
<text x="67.3" y="88.7">Current</text>
<text x="75.7" y="88.7">limit</text>
<text x="81.5" y="88.7">in</text>
<text x="87.3" y="88.7">=</text>
<text x="90.4" y="88.7">6.8k/R.</text>
<text x="99.1" y="88.7">Set</text>
<text x="103.6" y="88.7">to</text>
<text x="106.9" y="88.7">1.44A</text>
<text x="113.7" y="88.7">with</text>
<text x="119" y="88.7">R63=4.7k</text>
<text x="217.2" y="84.1">Current</text>
<text x="217.2" y="86.1">Set</text>
<text x="221.7" y="86.1">to</text>
<text x="225" y="86.1">0.32A</text>
<text x="225.6" y="84.1">limit</text>
<text x="231.4" y="84.1">in</text>
<text x="231.8" y="86.1">with</text>
<text x="234.6" y="84.1">A</text>
<text x="237.1" y="86.1">R65=21.5k</text>
<text x="237.2" y="84.1">=</text>
<text x="240.2" y="84.1">6.8k/R.</text>
<text x="218.4" y="115.8">Current</text>
<text x="218.4" y="117.9">Set</text>
<text x="222.9" y="117.9">to</text>
<text x="226.3" y="117.9">0.32A</text>
<text x="226.9" y="115.8">limit</text>
<text x="232.6" y="115.8">in</text>
<text x="233.1" y="117.9">with</text>
<text x="235.9" y="115.8">A</text>
<text x="238.4" y="117.9">R64=21.5k</text>
<text x="238.4" y="115.8">=</text>
<text x="241.5" y="115.8">6.8k/R.</text>
</g>
<g font-size="1.8" fill="#a90000">
<text x="94.5" y="68.3">5</text>
<text x="112.3" y="68.3">1</text>
<text x="146.6" y="68.3">4</text>
<text x="159.3" y="68.3">3</text>
<text x="159.3" y="70.9">5</text>
<text x="203.8" y="68.3">5</text>
<text x="221.5" y="68.3">1</text>
<text x="94.5" y="73.4">4</text>
<text x="112.3" y="73.4">3</text>
<text x="203.8" y="73.4">4</text>
<text x="221.5" y="73.4">3</text>
<text x="98.8" y="80.7" transform="rotate(-90 98.8 80.7)">1</text>
<text x="103.9" y="78.2" transform="rotate(-90 103.9 78.2)">2</text>
<text x="153.4" y="78.2" transform="rotate(-90 153.4 78.2)">2</text>
<text x="213.1" y="78.2" transform="rotate(-90 213.1 78.2)">2</text>
<text x="98.8" y="85.8" transform="rotate(-90 98.8 85.8)">2</text>
<text x="28.5" y="100.1">3</text>
<text x="32.8" y="98.5" transform="rotate(-90 32.8 98.5)">2</text>
<text x="36.1" y="100.1">1</text>
<text x="83.1" y="100.1">7</text>
<text x="106" y="100.1">1</text>
<text x="205" y="100.1">5</text>
<text x="222.8" y="100.1">1</text>
<text x="106" y="105.2">8</text>
<text x="166.9" y="107.7">5</text>
<text x="184.7" y="107.7">1</text>
<text x="222.8" y="105.2">3</text>
<text x="83.1" y="110.2">5</text>
<text x="106" y="110.2">4</text>
<text x="166.9" y="112.8">4</text>
<text x="184.7" y="112.8">3</text>
<text x="214.4" y="109.9" transform="rotate(-90 214.4 109.9)">2</text>
<text x="82.3" y="115" transform="rotate(-90 82.3 115)">2</text>
<text x="92.5" y="115" transform="rotate(-90 92.5 115)">6</text>
<text x="95" y="115" transform="rotate(-90 95 115)">9</text>
<text x="176.3" y="117.5" transform="rotate(-90 176.3 117.5)">2</text>
<text x="82.3" y="120.1" transform="rotate(-90 82.3 120.1)">1</text>
<text x="62" y="140.4" transform="rotate(-90 62 140.4)">5</text>
<text x="70.4" y="143.3">4</text>
<text x="62" y="154.4" transform="rotate(-90 62 154.4)">2</text>
<text x="64.5" y="154.4" transform="rotate(-90 64.5 154.4)">3</text>
</g>
<text font-size="1.8" fill="#009600" x="100.8" y="82.2">JP15</text>
</svg>
